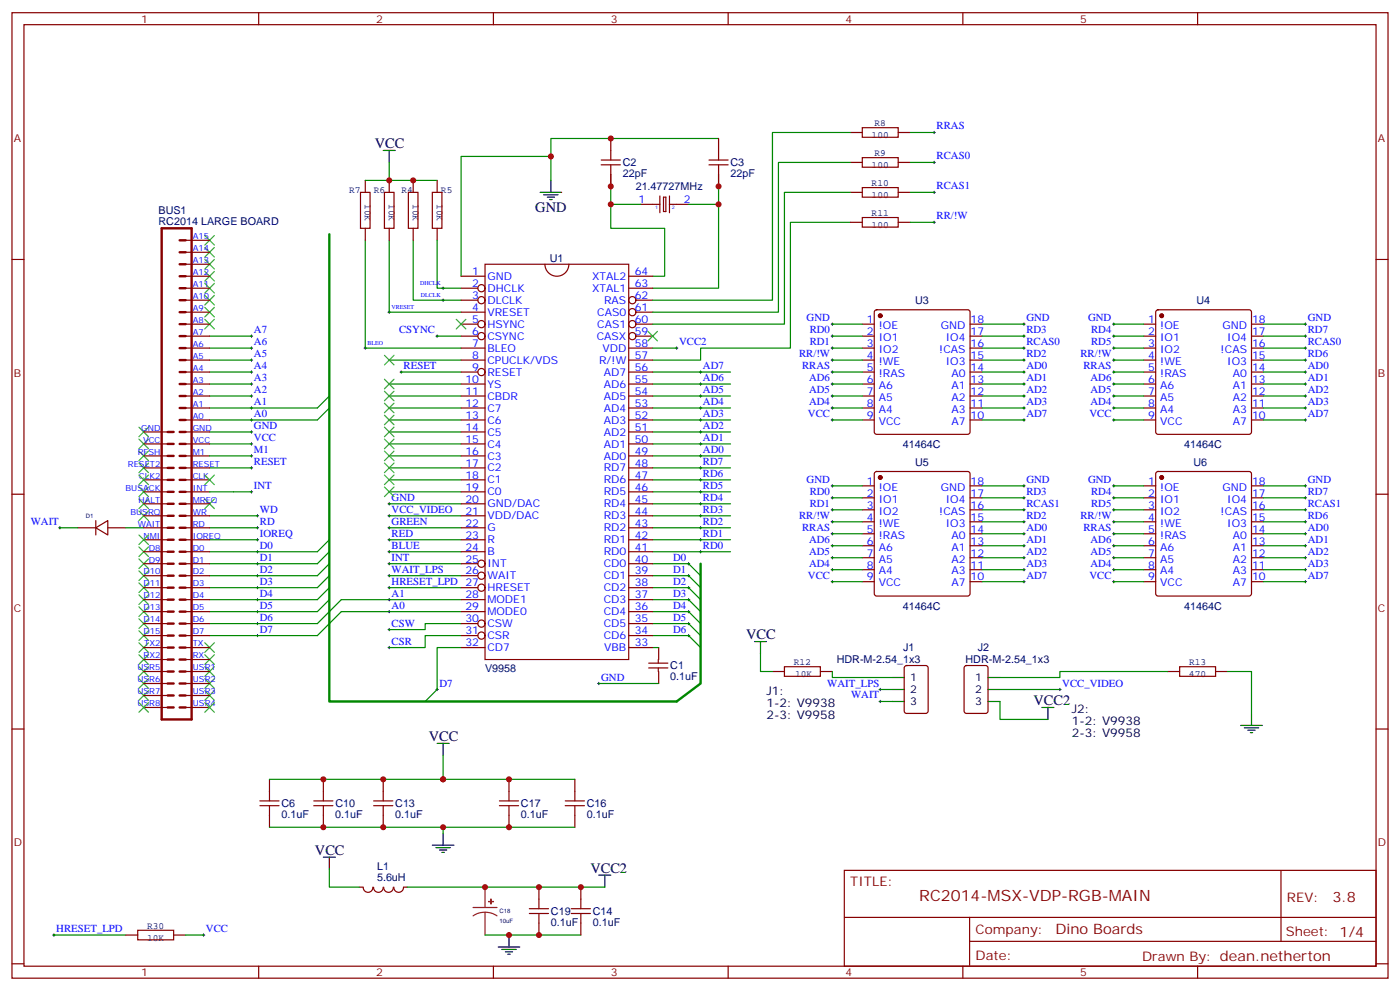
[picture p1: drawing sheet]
<svg xmlns="http://www.w3.org/2000/svg" width="412mm" height="292mm" viewBox="0 0 412 292" stroke-linecap="round" stroke-linejoin="round" font-family="sans-serif">
<g fill="none" stroke="#870000" stroke-width=".35">
<path d="M3.5 3.7h405.4v284.4h-405.4zM7.1 7.3h398.2v277.3h-398.2zM76.2 3.7v3.6M145.3 3.7v3.6M214.5 3.7v3.6M283.6 3.7v3.6M352.8 3.7v3.6M250.5 39h3.5M254 37.6h10.6v2.8h-10.6zM264.6 39h3.5M106.2 56.7h2.8v10.5h-2.8zM107.6 53.1v3.6"/>
<path d="M113.2 56.7h2.9v10.5h-2.9zM114.7 53.1v3.6M120.3 56.7h2.8v10.5h-2.8zM121.7 53.1v3.6M127.4 56.7h2.8v10.5h-2.8zM128.8 53.1v3.6M177.1 48.5h5.6M177.1 47.1h5.6M179.9 40.8v6.3M179.9 48.5v6.4M194.4 57.7v5M195.4 58.1h.7v4.2h-.7z"/>
<path d="M197.2 57.7v5M208.8 48.5h5.7M208.8 47.1h5.7M211.7 40.8v6.3M211.7 48.5v6.4M250.5 47.8h3.5M250.5 56.7h3.5M254 46.4h10.6v2.8h-10.6zM254 55.2h10.6v2.9h-10.6zM264.6 47.8h3.5M264.6 56.7h3.5M3.5 76.4h3.6"/>
<path d="M54.7 70.8h7M54.7 74.3h7M54.7 77.8h7M107.6 67.2v3.6M114.7 67.2v3.6M121.7 67.2v3.6M128.8 67.2v3.6M142.9 77.8h42.3v116.4h-42.3zM160.5 77.8a3.5 3.5 0 0 0 3.5 3.6 3.5 3.5 0 0 0 3.6-3.6M188.7 60.2h5.7M197.2 60.2h5.6M250.5 65.5h3.5"/>
<path d="M254 64.1h10.6v2.8h-10.6zM264.6 65.5h3.5M405.3 76.4h3.6M54.7 81.4h7M54.7 84.9h7M54.7 88.4h7M54.7 91.9h7M54.7 95.5h7M54.7 99h7M135.8 81.4h7.1M135.8 84.9h5M135.8 88.4h5"/>
<path d="M135.8 91.9h7.1M135.8 95.5h5M135.8 99h5M185.2 81.4h7.1M185.2 84.9h7.1M187.3 88.4h5M187.3 91.9h5M187.3 95.5h5M187.3 99h5M254 95.5h3.5M254 99h3.5M257.8 91.4l.4-.2h26.8l.5 .2 .3 .5v35.3l-.3 .5-.5 .2h-26.8l-.5-.2-.2-.5v-35.3z"/>
<path d="M285.8 95.5h3.5M285.8 99h3.5M336.9 95.5h3.5M336.9 99h3.5M340.7 91.4l.4-.2h26.8l.5 .2 .3 .5v35.3l-.3 .5-.5 .2h-26.8l-.5-.2-.2-.5v-35.3zM368.7 95.5h3.5M368.7 99h3.5M54.7 102.5h7M54.7 106h7M54.7 109.6h7M54.7 113.1h7M54.7 116.6h7"/>
<path d="M135.8 102.5h7.1M135.8 106h7.1M135.8 109.6h5M135.8 113.1h7.1M135.8 116.6h7.1M185.2 102.5h7.1M185.2 106h7.1M185.2 109.6h7.1M185.2 113.1h7.1M185.2 116.6h7.1M254 102.5h3.5M254 106h3.5"/>
<path d="M254 109.6h3.5M254 113.1h3.5M254 116.6h3.5M285.8 102.5h3.5M285.8 106h3.5M285.8 109.6h3.5M285.8 113.1h3.5M285.8 116.6h3.5M336.9 102.5h3.5M336.9 106h3.5M336.9 109.6h3.5M336.9 113.1h3.5"/>
<path d="M336.9 116.6h3.5M368.7 102.5h3.5M368.7 106h3.5M368.7 109.6h3.5M368.7 113.1h3.5M368.7 116.6h3.5M42.3 127.2h7.1M42.3 130.7h7.1M42.3 134.3h7.1M42.3 137.8h7.1M54.7 120.2h7M54.7 123.7h7"/>
<path d="M54.7 127.2h7M54.7 130.7h7M54.7 134.3h7M54.7 137.8h7M135.8 120.2h7.1M135.8 123.7h7.1M135.8 127.2h7.1M135.8 130.7h7.1M135.8 134.3h7.1M135.8 137.8h7.1M185.2 120.2h7.1M185.2 123.7h7.1"/>
<path d="M185.2 127.2h7.1M185.2 130.7h7.1M185.2 134.3h7.1M185.2 137.8h7.1M254 120.2h3.5M254 123.7h3.5M257.8 139.1l.4-.2h26.8l.5 .2 .3 .5v35.2l-.3 .5-.5 .2h-26.8l-.5-.2-.2-.5v-35.2zM285.8 120.2h3.5M285.8 123.7h3.5M336.9 120.2h3.5M336.9 123.7h3.5M340.7 139.1l.4-.2h26.8l.5 .2 .3 .5v35.2l-.3 .5-.5 .2h-26.8l-.5-.2-.2-.5v-35.2z"/>
<path d="M368.7 120.2h3.5M368.7 123.7h3.5M3.5 145.6h3.6M22.9 155.4h5.3M28.2 155.4l3.5-2.1v4.3zM28.2 153.3v4.3M31.7 155.4h5.3M42.3 141.3h7.1M42.3 144.9h7.1M42.3 148.4h7.1M42.3 151.9h7.1M42.3 155.4h7.1"/>
<path d="M42.3 159h7.1M54.7 141.3h7M54.7 144.9h7M54.7 148.4h7M54.7 151.9h7M54.7 155.4h7M54.7 159h7M135.8 141.3h7.1M135.8 144.9h7.1M135.8 148.4h7.1M135.8 151.9h7.1M135.8 155.4h7.1"/>
<path d="M135.8 159h7.1M185.2 141.3h7.1M185.2 144.9h7.1M185.2 148.4h7.1M185.2 151.9h7.1M185.2 155.4h7.1M185.2 159h7.1M254 143.1h3.5M254 146.6h3.5M254 150.1h3.5M254 153.7h3.5M254 157.2h3.5"/>
<path d="M285.8 143.1h3.5M285.8 146.6h3.5M285.8 150.1h3.5M285.8 153.7h3.5M285.8 157.2h3.5M336.9 143.1h3.5M336.9 146.6h3.5M336.9 150.1h3.5M336.9 153.7h3.5M336.9 157.2h3.5M368.7 143.1h3.5M368.7 146.6h3.5"/>
<path d="M368.7 150.1h3.5M368.7 153.7h3.5M368.7 157.2h3.5M405.3 145.6h3.6M42.3 162.5h7.1M42.3 166h7.1M42.3 169.5h7.1M42.3 173.1h7.1M42.3 176.6h7.1M54.7 162.5h7M54.7 166h7M54.7 169.5h7"/>
<path d="M54.7 173.1h7M54.7 176.6h7M135.8 162.5h7.1M135.8 166h5M135.8 169.5h5M135.8 173.1h5M135.8 176.6h7.1M185.2 162.5h7.1M185.2 166h7.1M185.2 169.5h7.1M185.2 173.1h7.1M185.2 176.6h7.1"/>
<path d="M254 160.7h3.5M254 164.3h3.5M254 167.8h3.5M254 171.3h3.5M285.8 160.7h3.5M285.8 164.3h3.5M285.8 167.8h3.5M285.8 171.3h3.5M336.9 160.7h3.5M336.9 164.3h3.5M336.9 167.8h3.5M336.9 171.3h3.5"/>
<path d="M368.7 160.7h3.5M368.7 164.3h3.5M368.7 167.8h3.5M368.7 171.3h3.5M42.3 180.1h7.1M42.3 183.7h7.1M42.3 187.2h7.1M42.3 190.7h7.1M42.3 194.2h7.1M42.3 197.8h7.1M54.7 180.1h7M54.7 183.7h7"/>
<path d="M54.7 187.2h7M54.7 190.7h7M54.7 194.2h7M54.7 197.8h7M135.8 180.1h7.1M135.8 183.7h5M135.8 187.2h5M135.8 190.7h7.1M185.2 180.1h7.1M185.2 183.7h7.1M185.2 187.2h7.1M185.2 190.7h7.1"/>
<path d="M191.1 196.7h5.6M191.1 195.3h5.6M193.9 194.2v1.1M193.9 196.7v1.1M194 190.7v3.5M194 197.8v3.5M227.5 197.8h3.6M231.1 196.4h10.6v2.8h-10.6zM241.7 197.8h3.5M266.6 196.2l.5-.2h5.6l.6 .4 .1 13-.5 .7h-5.8l-.7-.4-.1-13zM284.2 196.2l.5-.2h5.6l.7 .4v13l-.4 .7h-5.9l-.7-.4v-13zM344 197.8h3.5"/>
<path d="M347.5 196.4h10.6v2.8h-10.6zM358.1 197.8h3.5M3.5 214.7h3.6M42.3 201.3h7.1M42.3 204.8h7.1M42.3 208.4h7.1M54.7 201.3h7M54.7 204.8h7M54.7 208.4h7M405.3 214.7h3.6M76.6 237.3h5.6M76.6 235.9h5.6"/>
<path d="M79.4 229.5v6.4M79.4 237.3v6.3M92.4 237.3h5.7M92.4 235.9h5.7M95.2 229.5v6.4M95.2 237.3v6.3M110.1 237.3h5.6M110.1 235.9h5.6M112.9 229.5v6.4M112.9 237.3v6.3M147.1 237.3h5.7M147.1 235.9h5.7"/>
<path d="M149.9 229.5v6.4M149.9 237.3v6.3M166.5 237.3h5.7M166.5 235.9h5.7M169.3 229.5v6.4M169.3 237.3v6.3M248.7 256.3h156.6v28.3h-156.6zM377.3 256.4v20.8M37 275.4h3.6M40.6 274h10.6v2.8h-10.6zM51.2 275.4h3.5M105.8 261.3h1.1"/>
<path d="M107 261.3a1.41 1.41 0 0 0 1.4 1.5 1.41 1.41 0 0 0 1.4-1.5M110.1 261.3a1.41 1.41 0 0 0 1.4 1.5 1.41 1.41 0 0 0 1.4-1.5M113 261.3a1.41 1.41 0 0 0 1.4 1.5 1.41 1.41 0 0 0 1.5-1.5M119.9 261.3h-1.1a1.41 1.41 0 0 1-1.4 1.5 1.41 1.41 0 0 1-1.4-1.5M155.9 269h5.7M155.9 267.6h5.7M158.7 261.3v6.3M158.7 269v6.4M168.3 269h5.6M168.3 267.6h5.6M171.1 261.3v6.3M171.1 269v6.4"/>
<path d="M248.7 270.2h156.5M285.6 277.2h119.6M285.6 270.2v14.1M3.5 283.8h3.6M76.2 284.6v3.5M145.3 284.6v3.5M214.5 284.6v3.5M283.6 284.6v3.5M352.8 284.6v3.5M405.3 283.8h3.6"/>
<circle cx="141.8" cy="95.5" r="1.06"/>
<circle cx="141.8" cy="88.4" r="1.06"/>
<circle cx="141.8" cy="84.9" r="1.06"/>
<circle cx="141.8" cy="99" r="1.06"/>
<circle cx="186.3" cy="91.9" r="1.06"/>
<circle cx="186.3" cy="95.5" r="1.06"/>
<circle cx="186.3" cy="99" r="1.06"/>
<circle cx="186.3" cy="88.4" r="1.06"/>
<circle cx="141.8" cy="109.6" r="1.06"/>
<circle cx="141.8" cy="169.5" r="1.06"/>
<circle cx="141.8" cy="173.1" r="1.06"/>
<circle cx="141.8" cy="166" r="1.06"/>
<circle cx="141.8" cy="183.7" r="1.06"/>
<circle cx="141.8" cy="187.2" r="1.06"/>
</g>
<g fill="none" stroke="#008700" stroke-width=".35">
<path d="M250.5 39h-23v49.4h-35.2M268.1 39h7.1M107.6 53.1h21.2M114.7 47.8v5.3M162.3 53.1v-7h-26.5v35.3M179.9 51.4v8.8h8.8M211.7 51.4v8.8h-8.9M211.7 40.8h-49.4v5.3M250.5 56.7h-19.4v38.8h-38.8M250.5 47.8h-21.2v44.1h-37M268.1 56.7h7.1M268.1 47.8h7.1"/>
<path d="M107.6 70.8v31.7h28.2M114.7 70.8v21.1h21.1M121.7 70.8v17.6h14.1M128.8 70.8v14.1h7M179.9 60.2v7h15.9v14.2h-3.5M211.7 60.2v24.7h-19.4M250.5 65.5h-17.7v37h-26.4v3.5h-14.1M268.1 65.5h7.1M61.7 99h12.4M128.8 99h7M245.2 99h8.8M245.2 95.5h8.8"/>
<path d="M289.3 99h12.3M289.3 95.5h12.3M328.1 99h8.8M328.1 95.5h8.8M372.2 99h12.3M372.2 95.5h12.3M61.7 116.6h12.4M61.7 109.6h12.4M61.7 113.1h12.4M61.7 106h12.4M61.7 102.5h12.4M97 116.6l-3.5 3.6h-31.8"/>
<path d="M114.7 113.1h21.1M114.7 116.6h21.1M114.7 106h21.1M118.2 109.6h17.6M192.3 109.6h22.9M192.3 113.1h22.9M192.3 116.6h22.9M192.3 102.5h7M245.2 109.6h8.8M245.2 113.1h8.8M245.2 116.6h8.8M245.2 106h8.8"/>
<path d="M245.2 102.5h8.8M289.3 109.6h12.3M289.3 113.1h12.3M289.3 116.6h12.3M289.3 106h12.3M289.3 102.5h12.3M328.1 109.6h8.8M328.1 113.1h8.8M328.1 116.6h8.8M328.1 106h8.8M328.1 102.5h8.8M372.2 109.6h12.3"/>
<path d="M372.2 113.1h12.3M372.2 116.6h12.3M372.2 106h12.3M372.2 102.5h12.3M61.7 137.8h12.4M61.7 127.2h12.4M61.7 130.7h12.4M61.7 134.3h12.4M97 120.2l-3.5 3.5h-31.8M114.7 137.8h21.1M114.7 120.2h21.1M114.7 123.7h21.1"/>
<path d="M114.7 127.2h21.1M114.7 130.7h21.1M114.7 134.3h21.1M192.3 137.8h22.9M192.3 120.2h22.9M192.3 123.7h22.9M192.3 127.2h22.9M192.3 130.7h22.9M192.3 134.3h22.9M245.2 120.2h8.8M245.2 123.7h8.8M289.3 120.2h12.3"/>
<path d="M289.3 123.7h12.3M328.1 120.2h8.8M328.1 123.7h8.8M372.2 120.2h12.3M372.2 123.7h12.3M17.6 155.4h5.3M37 155.4h5.3M61.7 144.9h12.4M61.7 151.9h14.1M61.7 155.4h14.1M61.7 159h14.1M97 159l-3.5 3.5h-31.8"/>
<path d="M114.7 141.3h21.1M114.7 144.9h21.1M114.7 148.4h21.1M114.7 151.9h21.1M114.7 155.4h21.1M114.7 159h21.1M192.3 141.3h22.9M192.3 144.9h22.9M192.3 148.4h22.9M192.3 151.9h22.9M192.3 155.4h22.9M192.3 159h22.9"/>
<path d="M245.2 143.1h8.8M245.2 150.1h8.8M245.2 157.2h8.8M245.2 153.7h8.8M245.2 146.6h8.8M289.3 143.1h12.3M289.3 150.1h12.3M289.3 157.2h12.3M289.3 153.7h12.3M289.3 146.6h12.3M328.1 143.1h8.8M328.1 150.1h8.8"/>
<path d="M328.1 157.2h8.8M328.1 153.7h8.8M328.1 146.6h8.8M372.2 143.1h12.3M372.2 150.1h12.3M372.2 157.2h12.3M372.2 153.7h12.3M372.2 146.6h12.3M97 162.5l-3.5 3.5h-31.8M97 166l-3.5 3.5h-31.8M97 169.5l-3.5 3.6h-31.8M97 173.1l-3.5 3.5h-31.8"/>
<path d="M97 176.6l-3.5 3.5h-31.8M114.7 162.5h21.1M114.7 166h21.1M114.7 169.5h21.1M114.7 173.1h21.1M135.8 176.6h-35.3l-7 7.1h-31.8M192.3 162.5h22.9M192.3 166h10.5l3.6 3.5M192.3 169.5h10.5l3.6 3.6M192.3 173.1h10.5l3.6 3.5M192.3 176.6h10.5l3.6 3.5M245.2 160.7h8.8"/>
<path d="M245.2 164.3h8.8M245.2 167.8h8.8M245.2 171.3h8.8M289.3 160.7h12.3M289.3 164.3h12.3M289.3 167.8h12.3M289.3 171.3h12.3M328.1 160.7h8.8M328.1 164.3h8.8M328.1 167.8h8.8M328.1 171.3h8.8M372.2 160.7h12.3"/>
<path d="M372.2 164.3h12.3M372.2 167.8h12.3M372.2 171.3h12.3M135.8 190.7h-7v12.4l-3.6 3.5M135.8 183.7h-10.6v1.7h-10.5M135.8 187.2h-10.6v3.5h-10.5M135.8 180.1h-35.3l-7 7.1h-31.8M192.3 187.2h10.5l3.6 3.5M192.3 180.1h10.5l3.6 3.6M192.3 183.7h10.5l3.6 3.5M192.3 190.7h1.7M224 192.5v5.3h3.5"/>
<path d="M245.2 197.8v1.7h17.6M344 197.8h-31.8v1.7h-17.6M361.6 197.8h7.1v12.3M176.4 201.3h17.6M259.3 203.1h3.5M259.3 206.6h3.5M294.6 206.6v5.3h14.1M294.6 203.1h17.6M79.4 229.5h89.9M130.5 222.5v7M79.4 243.6h51.1v1.8M97 256v5.3h8.8"/>
<path d="M130.5 243.6h38.8M15.9 275.4h21.1M54.7 275.4h5.3M119.9 261.3h58.3M142.9 275.4h28.2"/>
</g>
<g fill="none" stroke="#000" stroke-width=".29">
<path d="M274.8 39h.7M275.2 38.7v.7M274.8 56.7h.7M274.8 47.8h.7M275.2 47.5v.7M275.2 56.3v.7M274.8 65.5h.7M275.2 65.1v.7M73.7 99h.7M74.1 98.6v.7M114.3 91.9h.7M114.7 91.6v.7"/>
<path d="M128.4 99h.7M128.8 98.6v.7M130.2 88.4h.7M130.2 84.9h.7M130.5 84.5v.7M130.5 88.1v.7M244.8 99h.7M244.8 95.5h.7M245.2 95.1v.7M245.2 98.6v.7M301.3 99h.7M301.3 95.5h.7"/>
<path d="M301.6 95.1v.7M301.6 98.6v.7M327.7 99h.7M327.7 95.5h.7M328.1 95.1v.7M328.1 98.6v.7M384.2 99h.7M384.2 95.5h.7M384.5 95.1v.7M384.5 98.6v.7M73.7 116.6h.7M73.7 113.1h.7"/>
<path d="M73.7 109.6h.7M73.7 106h.7M73.7 102.5h.7M74.1 102.2v.7M74.1 105.7v.7M74.1 109.2v.7M74.1 112.7v.8M74.1 116.3v.7M74.1 119.8v.7M107.2 102.5h.7M107.6 102.2v.7M117.8 109.6h.7"/>
<path d="M118.2 109.2v.7M199 102.5h.7M199.3 102.2v.7M206 116.6h.7M206 113.1h.7M206 109.6h.7M206.4 109.2v.7M206.4 112.7v.8M206.4 116.3v.7M206.4 119.8v.7M244.8 116.6h.7M244.8 113.1h.7"/>
<path d="M244.8 109.6h.7M244.8 106h.7M244.8 102.5h.7M245.2 102.2v.7M245.2 105.7v.7M245.2 109.2v.7M245.2 112.7v.8M245.2 116.3v.7M245.2 119.8v.7M301.3 116.6h.7M301.3 113.1h.7M301.3 109.6h.7"/>
<path d="M301.3 106h.7M301.3 102.5h.7M301.6 102.2v.7M301.6 105.7v.7M301.6 109.2v.7M301.6 112.7v.8M301.6 116.3v.7M301.6 119.8v.7M327.7 116.6h.7M327.7 113.1h.7M327.7 109.6h.7M327.7 106h.7"/>
<path d="M327.7 102.5h.7M328.1 102.2v.7M328.1 105.7v.7M328.1 109.2v.7M328.1 112.7v.8M328.1 116.3v.7M328.1 119.8v.7M384.2 116.6h.7M384.2 113.1h.7M384.2 109.6h.7M384.2 106h.7M384.2 102.5h.7"/>
<path d="M384.5 102.2v.7M384.5 105.7v.7M384.5 109.2v.7M384.5 112.7v.8M384.5 116.3v.7M384.5 119.8v.7M73.7 137.8h.7M73.7 134.3h.7M73.7 130.7h.7M73.7 127.2h.7M73.7 123.7h.7M73.7 120.2h.7"/>
<path d="M74.1 123.3v.7M74.1 126.9v.7M74.1 130.4v.7M74.1 133.9v.7M74.1 137.4v.7M206 137.8h.7M206 134.3h.7M206 130.7h.7M206 127.2h.7M206 123.7h.7M206 120.2h.7M206.4 123.3v.7"/>
<path d="M206.4 126.9v.7M206.4 130.4v.7M206.4 133.9v.7M206.4 137.4v.7M244.8 123.7h.7M244.8 120.2h.7M245.2 123.3v.7M301.3 123.7h.7M301.3 120.2h.7M301.6 123.3v.7M327.7 123.7h.7M327.7 120.2h.7"/>
<path d="M328.1 123.3v.7M384.2 123.7h.7M384.2 120.2h.7M384.5 123.3v.7M17.3 155.4h.7M17.6 155.1v.7M73.7 144.9h.7M74.1 144.5v.7M75.5 159h.7M75.5 155.4h.7M75.5 151.9h.7M75.8 151.6v.7"/>
<path d="M75.8 155.1v.7M75.8 158.6v.7M114.3 159h.7M114.3 155.4h.7M114.3 151.9h.7M114.3 148.4h.7M114.7 148v.7M114.7 151.6v.7M114.7 155.1v.7M114.7 158.6v.7M206 159h.7M206 155.4h.7"/>
<path d="M206 151.9h.7M206 148.4h.7M206 144.9h.7M206 141.3h.7M206.4 141v.7M206.4 144.5v.7M206.4 148v.7M206.4 151.6v.7M206.4 155.1v.7M206.4 158.6v.7M244.8 143.1h.7M244.8 150.1h.7"/>
<path d="M244.8 157.2h.7M244.8 153.7h.7M244.8 146.6h.7M245.2 142.7v.7M245.2 146.3v.7M245.2 149.8v.7M245.2 153.3v.7M245.2 156.8v.8M301.3 143.1h.7M301.3 150.1h.7M301.3 157.2h.7M301.3 153.7h.7"/>
<path d="M301.3 146.6h.7M301.6 142.7v.7M301.6 146.3v.7M301.6 149.8v.7M301.6 153.3v.7M301.6 156.8v.8M327.7 143.1h.7M327.7 150.1h.7M327.7 157.2h.7M327.7 153.7h.7M327.7 146.6h.7M328.1 142.7v.7"/>
<path d="M328.1 146.3v.7M328.1 149.8v.7M328.1 153.3v.7M328.1 156.8v.8M384.2 143.1h.7M384.2 150.1h.7M384.2 157.2h.7M384.2 153.7h.7M384.2 146.6h.7M384.5 142.7v.7M384.5 146.3v.7M384.5 149.8v.7"/>
<path d="M384.5 153.3v.7M384.5 156.8v.8M75.5 162.5h.7M75.5 166h.7M75.5 169.5h.7M75.5 173.1h.7M75.5 176.6h.7M75.8 162.1v.7M75.8 165.7v.7M75.8 169.2v.7M75.8 172.7v.7M75.8 176.2v.8"/>
<path d="M75.8 179.8v.7M114.3 162.5h.7M114.3 166h.7M114.3 169.5h.7M114.3 173.1h.7M114.3 176.6h.7M114.7 162.1v.7M114.7 165.7v.7M114.7 169.2v.7M114.7 172.7v.7M114.7 176.2v.8M114.7 179.8v.7"/>
<path d="M202.5 166h.7M202.5 169.5h.7M202.5 173.1h.7M202.5 176.6h.7M202.8 165.7v.7M202.8 169.2v.7M202.8 172.7v.7M202.8 176.2v.8M202.8 179.8v.7M206 162.5h.7M206.4 162.1v.7M244.8 160.7h.7"/>
<path d="M244.8 164.3h.7M244.8 167.8h.7M244.8 171.3h.7M245.2 160.4v.7M245.2 163.9v.7M245.2 167.4v.7M245.2 171v.7M301.3 160.7h.7M301.3 164.3h.7M301.3 167.8h.7M301.3 171.3h.7M301.6 160.4v.7"/>
<path d="M301.6 163.9v.7M301.6 167.4v.7M301.6 171v.7M327.7 160.7h.7M327.7 164.3h.7M327.7 167.8h.7M327.7 171.3h.7M328.1 160.4v.7M328.1 163.9v.7M328.1 167.4v.7M328.1 171v.7M384.2 160.7h.7"/>
<path d="M384.2 164.3h.7M384.2 167.8h.7M384.2 171.3h.7M384.5 160.4v.7M384.5 163.9v.7M384.5 167.4v.7M384.5 171v.7M75.5 180.1h.7M75.5 183.7h.7M75.5 187.2h.7M75.8 183.3v.7M75.8 186.8v.7"/>
<path d="M114.3 180.1h.7M114.3 185.4h.7M114.3 190.7h.7M114.7 185.1v.7M114.7 190.4v.7M202.5 180.1h.7M202.5 183.7h.7M202.5 187.2h.7M202.8 183.3v.7M202.8 186.8v.7M128.4 203.1h.7M128.8 202.7v.7"/>
<path d="M176 201.3h.7M176.4 200.9v.7M258.9 203.1h.7M258.9 206.6h.7M259.3 202.7v.7M259.3 206.2v.7M311.9 203.1h.7M312.2 202.7v.7M15.5 275.4h.7M15.9 275v.7M59.6 275.4h.7M60 275v.7"/>
</g>
<path d="M97 69v137.6h102.3l7.1-5.3v-35.3" fill="none" stroke="#008700" stroke-width=".71"/>
<g fill="none" stroke="#3c3" stroke-width=".35">
<path d="M60.3 69.4l2.8 2.8M60.3 72.9l2.8 2.8M60.3 76.4l2.8 2.8M60.3 79.9l2.8 2.9M63.1 69.4l-2.8 2.8M63.1 72.9l-2.8 2.8M63.1 76.4l-2.8 2.8M63.1 79.9l-2.8 2.9M60.3 83.5l2.8 2.8M60.3 87l2.8 2.8M60.3 90.5l2.8 2.8M60.3 94.1l2.8 2.8"/>
<path d="M63.1 83.5l-2.8 2.8M63.1 87l-2.8 2.8M63.1 90.5l-2.8 2.8M63.1 94.1l-2.8 2.8M134.4 94.1l2.8 2.8M137.2 94.1l-2.8 2.8M190.9 97.6l2.8 2.8M193.7 97.6l-2.8 2.8M113.2 118.7l2.9 2.9M113.2 115.2l2.9 2.8M113.2 104.6l2.9 2.9M113.2 111.7l2.9 2.8"/>
<path d="M116.1 118.7l-2.9 2.9M116.1 115.2l-2.9 2.8M116.1 104.6l-2.9 2.9M116.1 111.7l-2.9 2.8M40.9 132.9l2.8 2.8M40.9 129.3l2.8 2.9M40.9 125.8l2.8 2.8M40.9 136.4l2.8 2.8M40.9 139.9l2.8 2.8M43.7 132.9l-2.8 2.8M43.7 129.3l-2.8 2.9M43.7 125.8l-2.8 2.8"/>
<path d="M43.7 136.4l-2.8 2.8M43.7 139.9l-2.8 2.8M60.3 139.9l2.8 2.8M63.1 139.9l-2.8 2.8M113.2 122.3l2.9 2.8M113.2 125.8l2.9 2.8M113.2 129.3l2.9 2.9M113.2 132.9l2.9 2.8M113.2 136.4l2.9 2.8M113.2 139.9l2.9 2.8M116.1 139.9l-2.9 2.8M116.1 136.4l-2.9 2.8"/>
<path d="M116.1 122.3l-2.9 2.8M116.1 125.8l-2.9 2.8M116.1 129.3l-2.9 2.9M116.1 132.9l-2.9 2.8M40.9 143.4l2.8 2.9M40.9 147l2.8 2.8M40.9 150.5l2.8 2.8M40.9 157.6l2.8 2.8M43.7 143.4l-2.8 2.9M43.7 147l-2.8 2.8M43.7 150.5l-2.8 2.8M43.7 157.6l-2.8 2.8"/>
<path d="M60.3 147l2.8 2.8M63.1 147l-2.8 2.8M113.2 143.4l2.9 2.9M116.1 143.4l-2.9 2.9M40.9 161.1l2.8 2.8M40.9 164.6l2.8 2.8M40.9 168.1l2.8 2.9M40.9 171.7l2.8 2.8M40.9 175.2l2.8 2.8M40.9 178.7l2.8 2.8M43.7 161.1l-2.8 2.8M43.7 164.6l-2.8 2.8"/>
<path d="M43.7 168.1l-2.8 2.9M43.7 171.7l-2.8 2.8M43.7 175.2l-2.8 2.8M43.7 178.7l-2.8 2.8M40.9 182.2l2.8 2.9M40.9 185.8l2.8 2.8M40.9 189.3l2.8 2.8M40.9 192.8l2.8 2.9M40.9 196.4l2.8 2.8M40.9 199.9l2.8 2.8M43.7 182.2l-2.8 2.9M43.7 185.8l-2.8 2.8"/>
<path d="M43.7 189.3l-2.8 2.8M43.7 192.8l-2.8 2.9M43.7 196.4l-2.8 2.8M43.7 199.9l-2.8 2.8M60.3 199.9l2.8 2.8M60.3 196.4l2.8 2.8M60.3 192.8l2.8 2.9M60.3 189.3l2.8 2.8M63.1 199.9l-2.8 2.8M63.1 196.4l-2.8 2.8M63.1 192.8l-2.8 2.9M63.1 189.3l-2.8 2.8"/>
<path d="M40.9 203.4l2.8 2.8M40.9 206.9l2.8 2.9M43.7 203.4l-2.8 2.8M43.7 206.9l-2.8 2.9M60.3 203.4l2.8 2.8M60.3 206.9l2.8 2.9M63.1 203.4l-2.8 2.8M63.1 206.9l-2.8 2.9"/>
</g>
<g fill="none" stroke="#000" stroke-width=".35">
<path d="M112.9 44.3h3.5M114.7 44.3v3.5M159.1 56.7h6.4M160.2 57.4h4.2M161.2 58.1h2.1M161.9 58.8h.7M162.3 53.1v3.6M222.2 188.9h3.6M224 188.9v3.6M262.8 199.5h3.5M291 199.5h3.6M128.8 218.9h3.5"/>
<path d="M130.5 218.9v3.6M262.8 206.6h3.5M262.8 203.1h3.5M291 206.6h3.6M291 203.1h3.6M306.9 208.4h3.5M308.7 208.4v3.5M365.5 213.6h6.3M366.5 214.3h4.3M367.6 215.1h2.1M368.3 215.8h.7M368.7 210.1v3.5"/>
<path d="M95.2 252.4h3.6M97 252.4v3.6M127.4 248.9h6.3M128.4 249.6h4.2M129.5 250.3h2.1M130.2 251h.7M130.5 245.4v3.5M176.4 257.7h3.5M178.2 257.7v3.6M146.8 278.9h6.3M147.8 279.6h4.2M149.9 275.4v3.5"/>
<path d="M148.9 280.3h2.1M149.6 281h.7"/>
</g>
<g fill="none" stroke="#870000" stroke-width=".71">
<path d="M47.6 67.2h8.8v144.7h-8.8zM52.9 77.8h1.8M52.9 74.3h1.8M52.9 70.8h1.8M52.9 84.9h1.8M52.9 81.4h1.8M52.9 88.4h1.8M52.9 91.9h1.8M52.9 95.5h1.8M52.9 99h1.8M52.9 102.5h1.8M52.9 113.1h1.8"/>
<path d="M52.9 109.6h1.8M52.9 106h1.8M52.9 116.6h1.8M49.4 127.2h1.8M49.4 130.7h1.8M49.4 134.3h1.8M49.4 137.8h1.8M52.9 120.2h1.8M52.9 123.7h1.8M52.9 127.2h1.8M52.9 130.7h1.8M52.9 134.3h1.8"/>
<path d="M52.9 137.8h1.8M49.4 148.4h1.8M49.4 144.9h1.8M49.4 141.3h1.8M49.4 155.4h1.8M49.4 151.9h1.8M49.4 159h1.8M52.9 148.4h1.8M52.9 144.9h1.8M52.9 141.3h1.8M52.9 155.4h1.8M52.9 151.9h1.8"/>
<path d="M52.9 159h1.8M49.4 162.5h1.8M49.4 166h1.8M49.4 169.5h1.8M49.4 173.1h1.8M49.4 176.6h1.8M52.9 162.5h1.8M52.9 166h1.8M52.9 169.5h1.8M52.9 173.1h1.8M52.9 176.6h1.8M49.4 183.7h1.8"/>
<path d="M49.4 180.1h1.8M49.4 190.7h1.8M49.4 187.2h1.8M49.4 194.2h1.8M49.4 197.8h1.8M52.9 183.7h1.8M52.9 180.1h1.8M52.9 190.7h1.8M52.9 187.2h1.8M52.9 194.2h1.8M52.9 197.8h1.8M49.4 201.3h1.8"/>
<path d="M49.4 204.8h1.8M49.4 208.4h1.8M52.9 201.3h1.8M52.9 204.8h1.8M52.9 208.4h1.8"/>
</g>
<g fill="#870000" stroke="#870000" stroke-width=".35">
<circle cx="259.3" cy="93" r=".53"/>
<circle cx="342.2" cy="93" r=".53"/>
<circle cx="259.3" cy="140.6" r=".53"/>
<circle cx="342.2" cy="140.6" r=".53"/>
</g>
<path d="M139.3 267.3h7.1M142.9 268.7l-1.9 .2-1.7 .8M142.9 268.7l1.8 .2 1.7 .8M142.9 261.3v6M142.9 268.7v6.7" fill="none" stroke="#8c2424" stroke-width=".35"/>
<g fill="#8c2424" stroke="#8c2424" stroke-width=".35">
<path d="M143.9 265.5h1.4z"/>
<path d="M144.6 264.8v1.4z"/>
</g>
<g fill="#c00">
<circle cx="162.3" cy="46.1" r=".88"/>
<circle cx="179.9" cy="60.2" r=".88"/>
<circle cx="211.7" cy="60.2" r=".88"/>
<circle cx="121.7" cy="53.1" r=".88"/>
<circle cx="211.7" cy="54.9" r=".88"/>
<circle cx="179.9" cy="54.9" r=".88"/>
<circle cx="179.9" cy="40.8" r=".88"/>
<circle cx="95.3" cy="243.6" r=".88"/>
<circle cx="130.5" cy="243.6" r=".88"/>
<circle cx="149.9" cy="243.6" r=".88"/>
<circle cx="95.3" cy="229.5" r=".88"/>
<circle cx="130.5" cy="229.5" r=".88"/>
<circle cx="149.9" cy="229.5" r=".88"/>
<circle cx="114.7" cy="53.1" r=".88"/>
<circle cx="142.9" cy="261.3" r=".88"/>
<circle cx="158.8" cy="261.3" r=".88"/>
<circle cx="149.9" cy="275.4" r=".88"/>
<circle cx="158.8" cy="275.4" r=".88"/>
<circle cx="112.9" cy="229.5" r=".88"/>
<circle cx="112.9" cy="243.6" r=".88"/>
<circle cx="171.1" cy="261.3" r=".88"/>
</g>
<text font-size="4.6" fill="#800" x="270.8" y="265.4">RC2014-MSX-VDP-RGB-MAIN</text>
<g font-size="4.2">
<text x="110.4" y="43.6">VCC</text>
<text x="157.7" y="62.3">GND</text>
<text x="219.8" y="188.2">VCC</text>
<text x="304.4" y="207.6">VCC2</text>
<text x="126.3" y="218.2">VCC</text>
<text x="92.8" y="251.7">VCC</text>
<text x="173.9" y="257">VCC2</text>
</g>
<g font-size="4.2" fill="#800">
<text x="392.5" y="265.6">3.8</text>
<text x="310.9" y="275.2">Dino Boards</text>
</g>
<g font-size="3.9" fill="#800">
<text x="250.5" y="260.9">TITLE:</text>
<text x="379.1" y="265.6">REV:</text>
<text x="287.4" y="275.1">Company:</text>
<text x="378.7" y="275.7">Sheet: 1/4</text>
<text x="287.4" y="282.8">Date:</text>
<text x="336.4" y="282.9">Drawn By: dean.netherton</text>
</g>
<g font-size="3.5">
<text x="225.8" y="204.8">J1:</text>
<text x="225.8" y="208.4">1-2: V9938</text>
<text x="225.8" y="211.9">2-3: V9958</text>
<text x="315.7" y="210.1">J2:</text>
<text x="315.7" y="213.6">1-2: V9938</text>
<text x="315.7" y="217.2">2-3: V9958</text>
</g>
<g font-size="3.2" fill="#800">
<text x="41.6" y="6.7">1</text>
<text x="110.8" y="6.7">2</text>
<text x="179.9" y="6.7">3</text>
<text x="249.1" y="6.7">4</text>
<text x="318.2" y="6.7">5</text>
<text x="4.1" y="41.8">A</text>
<text x="405.9" y="41.8">A</text>
<text x="4.1" y="111">B</text>
<text x="405.9" y="111">B</text>
<text x="4.1" y="180.1">C</text>
<text x="405.9" y="180.1">C</text>
<text x="4.1" y="249.3">D</text>
<text x="405.9" y="249.3">D</text>
<text x="41.6" y="287.5">1</text>
<text x="110.8" y="287.5">2</text>
<text x="179.9" y="287.5">3</text>
<text x="249.1" y="287.5">4</text>
<text x="318.2" y="287.5">5</text>
</g>
<g font-size="3.2" fill="#00f">
<text x="275.9" y="38.1">RRAS</text>
<text x="275.9" y="47">RCAS0</text>
<text x="188.1" y="59.8">1</text>
<text x="201.4" y="59.8">2</text>
<text x="275.9" y="55.8">RCAS1</text>
<text x="275.9" y="64.6">RR/!W</text>
<text x="139.1" y="81">1</text>
<text x="143.6" y="82.4">GND</text>
<text x="174.4" y="82.4">XTAL2</text>
<text x="187" y="81">64</text>
<text x="139.1" y="84.5">2</text>
<text x="139.1" y="88.1">3</text>
<text x="143.6" y="85.9">DHCLK</text>
<text x="143.6" y="89.5">DLCLK</text>
<text x="174.4" y="85.9">XTAL1</text>
<text x="178" y="89.5">RAS</text>
<text x="187" y="88.1">62</text>
<text x="187" y="84.5">63</text>
<text x="139.1" y="91.6">4</text>
<text x="139.1" y="95.1">5</text>
<text x="143.6" y="93">VRESET</text>
<text x="175.9" y="93">CAS0</text>
<text x="187" y="95.1">60</text>
<text x="187" y="91.6">61</text>
<text x="237.6" y="94.6">GND</text>
<text x="255.3" y="95.1">1</text>
<text x="285.9" y="95.1">18</text>
<text x="302.3" y="94.6">GND</text>
<text x="320.5" y="94.6">GND</text>
<text x="338.2" y="95.1">1</text>
<text x="368.8" y="95.1">18</text>
<text x="385.2" y="94.6">GND</text>
<text x="74.8" y="101.6">A6</text>
<text x="74.8" y="98.1">A7</text>
<text x="117.5" y="98.1">CSYNC</text>
<text x="139.1" y="98.6">6</text>
<text x="143.6" y="96.5">HSYNC</text>
<text x="143.6" y="100">CSYNC</text>
<text x="175.8" y="100">CASX</text>
<text x="175.9" y="96.5">CAS1</text>
<text x="187" y="98.6">59</text>
<text x="200" y="101.6">VCC2</text>
<text x="238.5" y="98.1">RD0</text>
<text x="238.5" y="101.6">RD1</text>
<text x="255.3" y="98.6">2</text>
<text x="258.8" y="96.9">!OE</text>
<text x="258.8" y="100.4">IO1</text>
<text x="277.2" y="96.9">GND</text>
<text x="278.6" y="100.4">IO4</text>
<text x="285.9" y="98.6">17</text>
<text x="302.3" y="98.1">RD3</text>
<text x="302.3" y="101.6">RCAS0</text>
<text x="321.4" y="98.1">RD4</text>
<text x="321.4" y="101.6">RD5</text>
<text x="338.2" y="98.6">2</text>
<text x="341.7" y="96.9">!OE</text>
<text x="341.7" y="100.4">IO1</text>
<text x="360.1" y="96.9">GND</text>
<text x="361.5" y="100.4">IO4</text>
<text x="368.8" y="98.6">17</text>
<text x="385.2" y="101.6">RCAS0</text>
<text x="385.2" y="98.1">RD7</text>
<text x="74.8" y="105.2">A5</text>
<text x="139.1" y="102.2">7</text>
<text x="139.1" y="105.7">8</text>
<text x="143.6" y="103.6">BLEO</text>
<text x="143.6" y="107.1">CPUCLK/VDS</text>
<text x="176.5" y="107.1">R/!W</text>
<text x="177.4" y="103.6">VDD</text>
<text x="187" y="105.7">57</text>
<text x="187" y="102.2">58</text>
<text x="235.4" y="105.2">RR/!W</text>
<text x="255.3" y="102.2">3</text>
<text x="255.3" y="105.7">4</text>
<text x="258.8" y="103.9">IO2</text>
<text x="258.8" y="107.5">!WE</text>
<text x="276.6" y="103.9">!CAS</text>
<text x="278.6" y="107.5">IO3</text>
<text x="285.9" y="105.7">15</text>
<text x="285.9" y="102.2">16</text>
<text x="302.3" y="105.2">RD2</text>
<text x="318.3" y="105.2">RR/!W</text>
<text x="338.2" y="102.2">3</text>
<text x="338.2" y="105.7">4</text>
<text x="341.7" y="103.9">IO2</text>
<text x="341.7" y="107.5">!WE</text>
<text x="359.5" y="103.9">!CAS</text>
<text x="361.5" y="107.5">IO3</text>
<text x="368.8" y="105.7">15</text>
<text x="368.8" y="102.2">16</text>
<text x="385.2" y="105.2">RD6</text>
<text x="74.8" y="112.2">A3</text>
<text x="74.8" y="108.7">A4</text>
<text x="118.9" y="108.7">RESET</text>
<text x="137.1" y="112.7">10</text>
<text x="139.1" y="109.2">9</text>
<text x="143.6" y="110.6">RESET</text>
<text x="177.9" y="110.6">AD7</text>
<text x="187" y="112.7">55</text>
<text x="187" y="109.2">56</text>
<text x="207.1" y="112.2">AD6</text>
<text x="207.1" y="108.7">AD7</text>
<text x="236.3" y="108.7">RRAS</text>
<text x="238.3" y="112.2">AD6</text>
<text x="255.3" y="109.2">5</text>
<text x="255.3" y="112.7">6</text>
<text x="258.8" y="111">!RAS</text>
<text x="280.3" y="111">A0</text>
<text x="285.9" y="112.7">13</text>
<text x="285.9" y="109.2">14</text>
<text x="302.3" y="108.7">AD0</text>
<text x="302.3" y="112.2">AD1</text>
<text x="319.2" y="108.7">RRAS</text>
<text x="321.2" y="112.2">AD6</text>
<text x="338.2" y="109.2">5</text>
<text x="338.2" y="112.7">6</text>
<text x="341.7" y="111">!RAS</text>
<text x="363.2" y="111">A0</text>
<text x="368.8" y="112.7">13</text>
<text x="368.8" y="109.2">14</text>
<text x="385.2" y="112.2">AD1</text>
<text x="385.2" y="108.7">AD0</text>
<text x="74.8" y="119.3">A1</text>
<text x="74.8" y="115.7">A2</text>
<text x="137.1" y="116.3">11</text>
<text x="137.1" y="119.8">12</text>
<text x="143.6" y="114.2">YS</text>
<text x="143.6" y="117.7">CBDR</text>
<text x="177.9" y="117.7">AD5</text>
<text x="177.9" y="114.2">AD6</text>
<text x="187" y="119.8">53</text>
<text x="187" y="116.3">54</text>
<text x="207.1" y="119.3">AD4</text>
<text x="207.1" y="115.7">AD5</text>
<text x="238.3" y="115.7">AD5</text>
<text x="238.3" y="119.3">AD4</text>
<text x="255.3" y="116.3">7</text>
<text x="255.3" y="119.8">8</text>
<text x="258.8" y="114.5">A6</text>
<text x="258.8" y="118">A5</text>
<text x="280.3" y="118">A2</text>
<text x="280.3" y="114.5">A1</text>
<text x="285.9" y="119.8">11</text>
<text x="285.9" y="116.3">12</text>
<text x="302.3" y="119.3">AD3</text>
<text x="302.3" y="115.7">AD2</text>
<text x="321.2" y="115.7">AD5</text>
<text x="321.2" y="119.3">AD4</text>
<text x="338.2" y="116.3">7</text>
<text x="338.2" y="119.8">8</text>
<text x="341.7" y="114.5">A6</text>
<text x="341.7" y="118">A5</text>
<text x="363.2" y="118">A2</text>
<text x="363.2" y="114.5">A1</text>
<text x="368.8" y="119.8">11</text>
<text x="368.8" y="116.3">12</text>
<text x="385.2" y="119.3">AD3</text>
<text x="385.2" y="115.7">AD2</text>
<text x="74.8" y="122.8">A0</text>
<text x="137.1" y="123.3">13</text>
<text x="143.6" y="121.2">C7</text>
<text x="143.6" y="124.7">C6</text>
<text x="177.9" y="124.7">AD3</text>
<text x="177.9" y="121.2">AD4</text>
<text x="187" y="123.3">52</text>
<text x="207.1" y="122.8">AD3</text>
<text x="238" y="122.8">VCC</text>
<text x="255.3" y="123.3">9</text>
<text x="258.8" y="121.6">A4</text>
<text x="258.8" y="125.1">VCC</text>
<text x="280.3" y="125.1">A7</text>
<text x="280.3" y="121.6">A3</text>
<text x="285.9" y="123.3">10</text>
<text x="302.3" y="122.8">AD7</text>
<text x="320.9" y="122.8">VCC</text>
<text x="338.2" y="123.3">9</text>
<text x="341.7" y="121.6">A4</text>
<text x="341.7" y="125.1">VCC</text>
<text x="363.2" y="125.1">A7</text>
<text x="363.2" y="121.6">A3</text>
<text x="368.8" y="123.3">10</text>
<text x="385.2" y="122.8">AD7</text>
<text x="74.8" y="129.9">VCC</text>
<text x="74.8" y="126.3">GND</text>
<text x="137.1" y="126.9">14</text>
<text x="137.1" y="130.4">15</text>
<text x="143.6" y="128.3">C5</text>
<text x="143.6" y="131.8">C4</text>
<text x="177.9" y="131.8">AD1</text>
<text x="177.9" y="128.3">AD2</text>
<text x="187" y="130.4">50</text>
<text x="187" y="126.9">51</text>
<text x="207.1" y="129.9">AD1</text>
<text x="207.1" y="126.3">AD2</text>
<text x="74.8" y="136.9">RESET</text>
<text x="74.8" y="133.4">M1</text>
<text x="137.1" y="133.9">16</text>
<text x="137.1" y="137.4">17</text>
<text x="143.6" y="135.3">C3</text>
<text x="177.9" y="135.3">AD0</text>
<text x="187" y="137.4">48</text>
<text x="187" y="133.9">49</text>
<text x="207.1" y="136.9">RD7</text>
<text x="207.1" y="133.4">AD0</text>
<text x="74.8" y="144">INT</text>
<text x="137.1" y="141">18</text>
<text x="143.6" y="138.9">C2</text>
<text x="143.6" y="142.4">C1</text>
<text x="177.8" y="142.4">RD6</text>
<text x="177.8" y="138.9">RD7</text>
<text x="187" y="141">47</text>
<text x="207.1" y="144">RD5</text>
<text x="207.1" y="140.4">RD6</text>
<text x="237.6" y="142.2">GND</text>
<text x="255.3" y="142.7">1</text>
<text x="285.9" y="142.7">18</text>
<text x="302.3" y="142.2">GND</text>
<text x="320.5" y="142.2">GND</text>
<text x="338.2" y="142.7">1</text>
<text x="368.8" y="142.7">18</text>
<text x="385.2" y="142.2">GND</text>
<text x="115.4" y="147.5">GND</text>
<text x="137.1" y="144.5">19</text>
<text x="137.1" y="148">20</text>
<text x="143.6" y="145.9">C0</text>
<text x="143.6" y="149.4">GND/DAC</text>
<text x="177.8" y="149.4">RD4</text>
<text x="177.8" y="145.9">RD5</text>
<text x="187" y="148">45</text>
<text x="187" y="144.5">46</text>
<text x="207.1" y="147.5">RD4</text>
<text x="238.5" y="145.7">RD0</text>
<text x="238.5" y="149.3">RD1</text>
<text x="255.3" y="146.3">2</text>
<text x="255.3" y="149.8">3</text>
<text x="258.8" y="144.5">!OE</text>
<text x="258.8" y="148">IO1</text>
<text x="277.2" y="144.5">GND</text>
<text x="278.6" y="148">IO4</text>
<text x="285.9" y="149.8">16</text>
<text x="285.9" y="146.3">17</text>
<text x="302.3" y="145.7">RD3</text>
<text x="302.3" y="149.3">RCAS1</text>
<text x="321.4" y="145.7">RD4</text>
<text x="321.4" y="149.3">RD5</text>
<text x="338.2" y="146.3">2</text>
<text x="338.2" y="149.8">3</text>
<text x="341.7" y="144.5">!OE</text>
<text x="341.7" y="148">IO1</text>
<text x="360.1" y="144.5">GND</text>
<text x="361.5" y="148">IO4</text>
<text x="368.8" y="149.8">16</text>
<text x="368.8" y="146.3">17</text>
<text x="385.2" y="149.3">RCAS1</text>
<text x="385.2" y="145.7">RD7</text>
<text x="9.1" y="154.6">WAIT</text>
<text x="76.6" y="154.6">RD</text>
<text x="76.6" y="151">WD</text>
<text x="115.4" y="154.6">GREEN</text>
<text x="115.4" y="151">VCC_VIDEO</text>
<text x="137.1" y="151.6">21</text>
<text x="137.1" y="155.1">22</text>
<text x="143.6" y="153">VDD/DAC</text>
<text x="177.8" y="153">RD3</text>
<text x="187" y="155.1">43</text>
<text x="187" y="151.6">44</text>
<text x="207.1" y="154.6">RD2</text>
<text x="207.1" y="151">RD3</text>
<text x="235.4" y="152.8">RR/!W</text>
<text x="255.3" y="153.3">4</text>
<text x="258.8" y="151.6">IO2</text>
<text x="258.8" y="155.1">!WE</text>
<text x="276.6" y="151.6">!CAS</text>
<text x="278.6" y="155.1">IO3</text>
<text x="285.9" y="153.3">15</text>
<text x="302.3" y="152.8">RD2</text>
<text x="318.3" y="152.8">RR/!W</text>
<text x="338.2" y="153.3">4</text>
<text x="341.7" y="151.6">IO2</text>
<text x="341.7" y="155.1">!WE</text>
<text x="359.5" y="151.6">!CAS</text>
<text x="361.5" y="155.1">IO3</text>
<text x="368.8" y="153.3">15</text>
<text x="385.2" y="152.8">RD6</text>
<text x="76.6" y="161.6">D0</text>
<text x="76.6" y="158.1">IOREQ</text>
<text x="115.4" y="158.1">RED</text>
<text x="115.4" y="161.6">BLUE</text>
<text x="137.1" y="158.6">23</text>
<text x="143.6" y="156.5">G</text>
<text x="143.6" y="160">R</text>
<text x="177.8" y="160">RD1</text>
<text x="177.8" y="156.5">RD2</text>
<text x="187" y="158.6">42</text>
<text x="207.1" y="158.1">RD1</text>
<text x="207.1" y="161.6">RD0</text>
<text x="236.3" y="156.3">RRAS</text>
<text x="238.3" y="159.8">AD6</text>
<text x="255.3" y="156.8">5</text>
<text x="255.3" y="160.4">6</text>
<text x="258.8" y="158.6">!RAS</text>
<text x="280.3" y="158.6">A0</text>
<text x="285.9" y="160.4">13</text>
<text x="285.9" y="156.8">14</text>
<text x="302.3" y="156.3">AD0</text>
<text x="302.3" y="159.8">AD1</text>
<text x="319.2" y="156.3">RRAS</text>
<text x="321.2" y="159.8">AD6</text>
<text x="338.2" y="156.8">5</text>
<text x="338.2" y="160.4">6</text>
<text x="341.7" y="158.6">!RAS</text>
<text x="363.2" y="158.6">A0</text>
<text x="368.8" y="160.4">13</text>
<text x="368.8" y="156.8">14</text>
<text x="385.2" y="159.8">AD1</text>
<text x="385.2" y="156.3">AD0</text>
<text x="76.6" y="165.1">D1</text>
<text x="115.4" y="165.1">INT</text>
<text x="137.1" y="162.1">24</text>
<text x="137.1" y="165.7">25</text>
<text x="143.6" y="163.5">B</text>
<text x="143.6" y="167.1">INT</text>
<text x="177.8" y="167.1">CD0</text>
<text x="177.8" y="163.5">RD0</text>
<text x="187" y="165.7">40</text>
<text x="187" y="162.1">41</text>
<text x="198.3" y="165.1">D0</text>
<text x="238.3" y="166.9">AD4</text>
<text x="238.3" y="163.4">AD5</text>
<text x="255.3" y="163.9">7</text>
<text x="255.3" y="167.4">8</text>
<text x="258.8" y="162.1">A6</text>
<text x="258.8" y="165.7">A5</text>
<text x="280.3" y="165.7">A2</text>
<text x="280.3" y="162.1">A1</text>
<text x="285.9" y="167.4">11</text>
<text x="285.9" y="163.9">12</text>
<text x="302.3" y="163.4">AD2</text>
<text x="302.3" y="166.9">AD3</text>
<text x="321.2" y="163.4">AD5</text>
<text x="321.2" y="166.9">AD4</text>
<text x="338.2" y="163.9">7</text>
<text x="338.2" y="167.4">8</text>
<text x="341.7" y="162.1">A6</text>
<text x="341.7" y="165.7">A5</text>
<text x="363.2" y="165.7">A2</text>
<text x="363.2" y="162.1">A1</text>
<text x="368.8" y="167.4">11</text>
<text x="368.8" y="163.9">12</text>
<text x="385.2" y="166.9">AD3</text>
<text x="385.2" y="163.4">AD2</text>
<text x="76.6" y="168.7">D2</text>
<text x="76.6" y="172.2">D3</text>
<text x="115.4" y="172.2">HRESET_LPD 27</text>
<text x="115.4" y="168.7">WAIT_LPS</text>
<text x="137.1" y="169.2">26</text>
<text x="143.6" y="170.6">WAIT</text>
<text x="177.8" y="170.6">CD1</text>
<text x="187" y="172.7">38</text>
<text x="187" y="169.2">39</text>
<text x="198.3" y="168.7">D1</text>
<text x="198.3" y="172.2">D2</text>
<text x="238" y="170.4">VCC</text>
<text x="255.3" y="171">9</text>
<text x="258.8" y="169.2">A4</text>
<text x="258.8" y="172.7">VCC</text>
<text x="280.3" y="172.7">A7</text>
<text x="280.3" y="169.2">A3</text>
<text x="285.9" y="171">10</text>
<text x="302.3" y="170.4">AD7</text>
<text x="320.9" y="170.4">VCC</text>
<text x="338.2" y="171">9</text>
<text x="341.7" y="169.2">A4</text>
<text x="341.7" y="172.7">VCC</text>
<text x="363.2" y="172.7">A7</text>
<text x="363.2" y="169.2">A3</text>
<text x="368.8" y="171">10</text>
<text x="385.2" y="170.4">AD7</text>
<text x="76.6" y="175.7">D4</text>
<text x="76.6" y="179.2">D5</text>
<text x="115.4" y="179.2">A0</text>
<text x="115.4" y="175.7">A1</text>
<text x="137.1" y="176.2">28</text>
<text x="137.1" y="179.8">29</text>
<text x="143.6" y="174.1">HRESET</text>
<text x="143.6" y="177.7">MODE1</text>
<text x="177.8" y="177.7">CD3</text>
<text x="177.8" y="174.1">CD2</text>
<text x="187" y="179.8">36</text>
<text x="187" y="176.2">37</text>
<text x="198.3" y="175.7">D3</text>
<text x="198.3" y="179.2">D4</text>
<text x="76.6" y="182.8">D6</text>
<text x="115.4" y="184.5">CSW</text>
<text x="137.1" y="183.3">30</text>
<text x="143.6" y="181.2">MODE0</text>
<text x="143.6" y="184.7">CSW</text>
<text x="177.8" y="184.7">CD5</text>
<text x="177.8" y="181.2">CD4</text>
<text x="187" y="183.3">35</text>
<text x="198.3" y="182.8">D5</text>
<text x="76.6" y="186.3">D7</text>
<text x="115.4" y="189.8">CSR</text>
<text x="137.1" y="186.8">31</text>
<text x="137.1" y="190.4">32</text>
<text x="143.6" y="188.2">CSR</text>
<text x="143.6" y="191.8">CD7</text>
<text x="177.8" y="188.2">CD6</text>
<text x="178" y="191.8">VBB</text>
<text x="187" y="190.4">33</text>
<text x="187" y="186.8">34</text>
<text x="198.3" y="186.3">D6</text>
<text x="129.5" y="202.2">D7</text>
<text x="177.1" y="200.4">GND</text>
<text x="243.7" y="202.2">WAIT_LPS</text>
<text x="312.9" y="202.2">VCC_VIDEO</text>
<text x="250.7" y="205.7">WAIT</text>
<text x="16.6" y="274.5">HRESET_LPD</text>
<text x="60.7" y="274.5">VCC</text>
</g>
<g font-size="3.2" fill="#000080">
<text x="183.4" y="52.1">22pF</text>
<text x="183.4" y="49">C2</text>
<text x="215.2" y="52.1">22pF</text>
<text x="215.2" y="49">C3</text>
<text x="187.3" y="56">21.47727MHz</text>
<text x="46.7" y="63">BUS1</text>
<text x="46.7" y="66.2">RC2014 LARGE BOARD</text>
<text x="161.9" y="77.2">U1</text>
<text x="269.5" y="89.6">U3</text>
<text x="352.4" y="89.6">U4</text>
<text x="265.9" y="131.9">41464C</text>
<text x="348.8" y="131.9">41464C</text>
<text x="269.5" y="137.2">U5</text>
<text x="351.5" y="137.2">U6</text>
<text x="265.9" y="179.5">41464C</text>
<text x="348.8" y="179.5">41464C</text>
<text x="266" y="191.7">J1</text>
<text x="288" y="191.7">J2</text>
<text x="142.9" y="197.8">V9958</text>
<text x="197.4" y="197.1">C1</text>
<text x="246.5" y="195.4">HDR-M-2.54_1x3</text>
<text x="284.4" y="195.4">HDR-M-2.54_1x3</text>
<text x="197.4" y="200.3">0.1uF</text>
<text x="82.9" y="237.8">C6</text>
<text x="98.8" y="237.8">C10</text>
<text x="116.4" y="237.8">C13</text>
<text x="153.5" y="237.8">C17</text>
<text x="172.9" y="237.8">C16</text>
<text x="82.9" y="240.9">0.1uF</text>
<text x="98.8" y="240.9">0.1uF</text>
<text x="116.4" y="240.9">0.1uF</text>
<text x="153.5" y="240.9">0.1uF</text>
<text x="172.9" y="240.9">0.1uF</text>
<text x="111.1" y="256.3">L1</text>
<text x="111.1" y="259.5">5.6uH</text>
<text x="162.3" y="269.5">C19</text>
<text x="174.6" y="269.5">C14</text>
<text x="162.3" y="272.6">0.1uF</text>
<text x="174.6" y="272.6">0.1uF</text>
</g>
<g font-size="3.2">
<text x="268.1" y="200.6">1</text>
<text x="287.3" y="200.6">1</text>
<text x="268.1" y="207.6">3</text>
<text x="268.1" y="204.1">2</text>
<text x="287.3" y="207.6">3</text>
<text x="287.3" y="204.1">2</text>
</g>
<g font-size="2.8" fill="#000080">
<text x="256.8" y="40.6">100</text>
<text x="257.6" y="37">R8</text>
<text x="257.6" y="45.9">R9</text>
<text x="256.8" y="49.4">100</text>
<text x="102.9" y="56.9">R7</text>
<text x="110.1" y="56.9">R6</text>
<text x="118.3" y="56.9">R4</text>
<text x="129.9" y="56.9">R5</text>
<text x="256.8" y="58.2">100</text>
<text x="256.8" y="54.7">R10</text>
<text x="107.5" y="60.1" transform="rotate(90 107.5 60.1)">10K</text>
<text x="114.5" y="60.1" transform="rotate(90 114.5 60.1)">10K</text>
<text x="121.6" y="60.1" transform="rotate(90 121.6 60.1)">10K</text>
<text x="128.7" y="60.1" transform="rotate(90 128.7 60.1)">10K</text>
<text x="256.8" y="63.5">R11</text>
<text x="256.8" y="67">100</text>
<text x="233.8" y="195.9">R12</text>
<text x="350.2" y="195.8">R13</text>
<text x="234.2" y="199.5">10K</text>
<text x="350.2" y="199.3">470</text>
<text x="43.3" y="273.5">R30</text>
<text x="43.3" y="277">10K</text>
</g>
<g font-size="2.5" fill="#00f">
<text x="56.8" y="70.4">A15</text>
<text x="56.8" y="73.9">A14</text>
<text x="56.8" y="77.5">A13</text>
<text x="56.8" y="81">A12</text>
<text x="56.8" y="84.5">A11</text>
<text x="56.8" y="88.1">A10</text>
<text x="56.8" y="91.6">A9</text>
<text x="56.8" y="95.1">A8</text>
<text x="56.8" y="98.6">A7</text>
<text x="56.8" y="102.2">A6</text>
<text x="56.8" y="105.7">A5</text>
<text x="56.8" y="109.2">A4</text>
<text x="56.8" y="112.7">A3</text>
<text x="56.8" y="116.3">A2</text>
<text x="56.8" y="119.8">A1</text>
<text x="56.8" y="123.3">A0</text>
<text x="41.6" y="126.9">GND</text>
<text x="42.1" y="130.4">VCC</text>
<text x="56.8" y="126.9">GND</text>
<text x="56.8" y="130.4">VCC</text>
<text x="37.7" y="137.4">RESET2</text>
<text x="40.6" y="133.9">RFSH</text>
<text x="56.8" y="133.9">M1</text>
<text x="56.8" y="137.4">RESET</text>
<text x="40.9" y="141">CLK2</text>
<text x="56.8" y="141">CLK</text>
<text x="37" y="144.5">BUSACK</text>
<text x="40.8" y="148">HALT</text>
<text x="56.8" y="144.5">INT</text>
<text x="56.8" y="148">MREQ</text>
<text x="38.4" y="151.6">BUSRQ</text>
<text x="40.6" y="155.1">WAIT</text>
<text x="56.8" y="151.6">WR</text>
<text x="56.8" y="155.1">RD</text>
<text x="42.3" y="158.6">NMI</text>
<text x="56.8" y="158.6">IOREQ</text>
<text x="43.8" y="162.1">D8</text>
<text x="43.8" y="165.7">D9</text>
<text x="56.8" y="162.1">D0</text>
<text x="56.8" y="165.7">D1</text>
<text x="42.2" y="169.2">D10</text>
<text x="42.2" y="172.7">D11</text>
<text x="56.8" y="169.2">D2</text>
<text x="56.8" y="172.7">D3</text>
<text x="42.2" y="176.2">D12</text>
<text x="42.2" y="179.8">D13</text>
<text x="56.8" y="176.2">D4</text>
<text x="56.8" y="179.8">D5</text>
<text x="42.2" y="183.3">D14</text>
<text x="56.8" y="183.3">D6</text>
<text x="42.2" y="186.8">D15</text>
<text x="42.5" y="190.4">TX2</text>
<text x="56.8" y="186.8">D7</text>
<text x="56.8" y="190.4">TX</text>
<text x="40.5" y="197.4">USR5</text>
<text x="42.3" y="193.9">RX2</text>
<text x="56.8" y="193.9">RX</text>
<text x="56.8" y="197.4">USR1</text>
<text x="40.5" y="200.9">USR6</text>
<text x="56.8" y="200.9">USR2</text>
<text x="40.5" y="204.5">USR7</text>
<text x="40.5" y="208">USR8</text>
<text x="56.8" y="204.5">USR3</text>
<text x="56.8" y="208">USR4</text>
</g>
<g font-size="1.8" fill="#00f">
<text x="123.8" y="84">DHCLK</text>
<text x="124" y="87.5">DLCLK</text>
<text x="115.4" y="91.1">VRESET</text>
<text x="108.3" y="101.6">BLEO</text>
</g>
<g font-size="1.8" fill="#000080">
<text x="25.3" y="152.6">D1</text>
<text x="147.1" y="269">C18</text>
<text x="147.1" y="271.9">10uF</text>
</g>
<g font-size="1.4" fill="#00f">
<text x="193" y="61.6">1</text>
<text x="197.9" y="61.6">2</text>
</g>
</svg>
